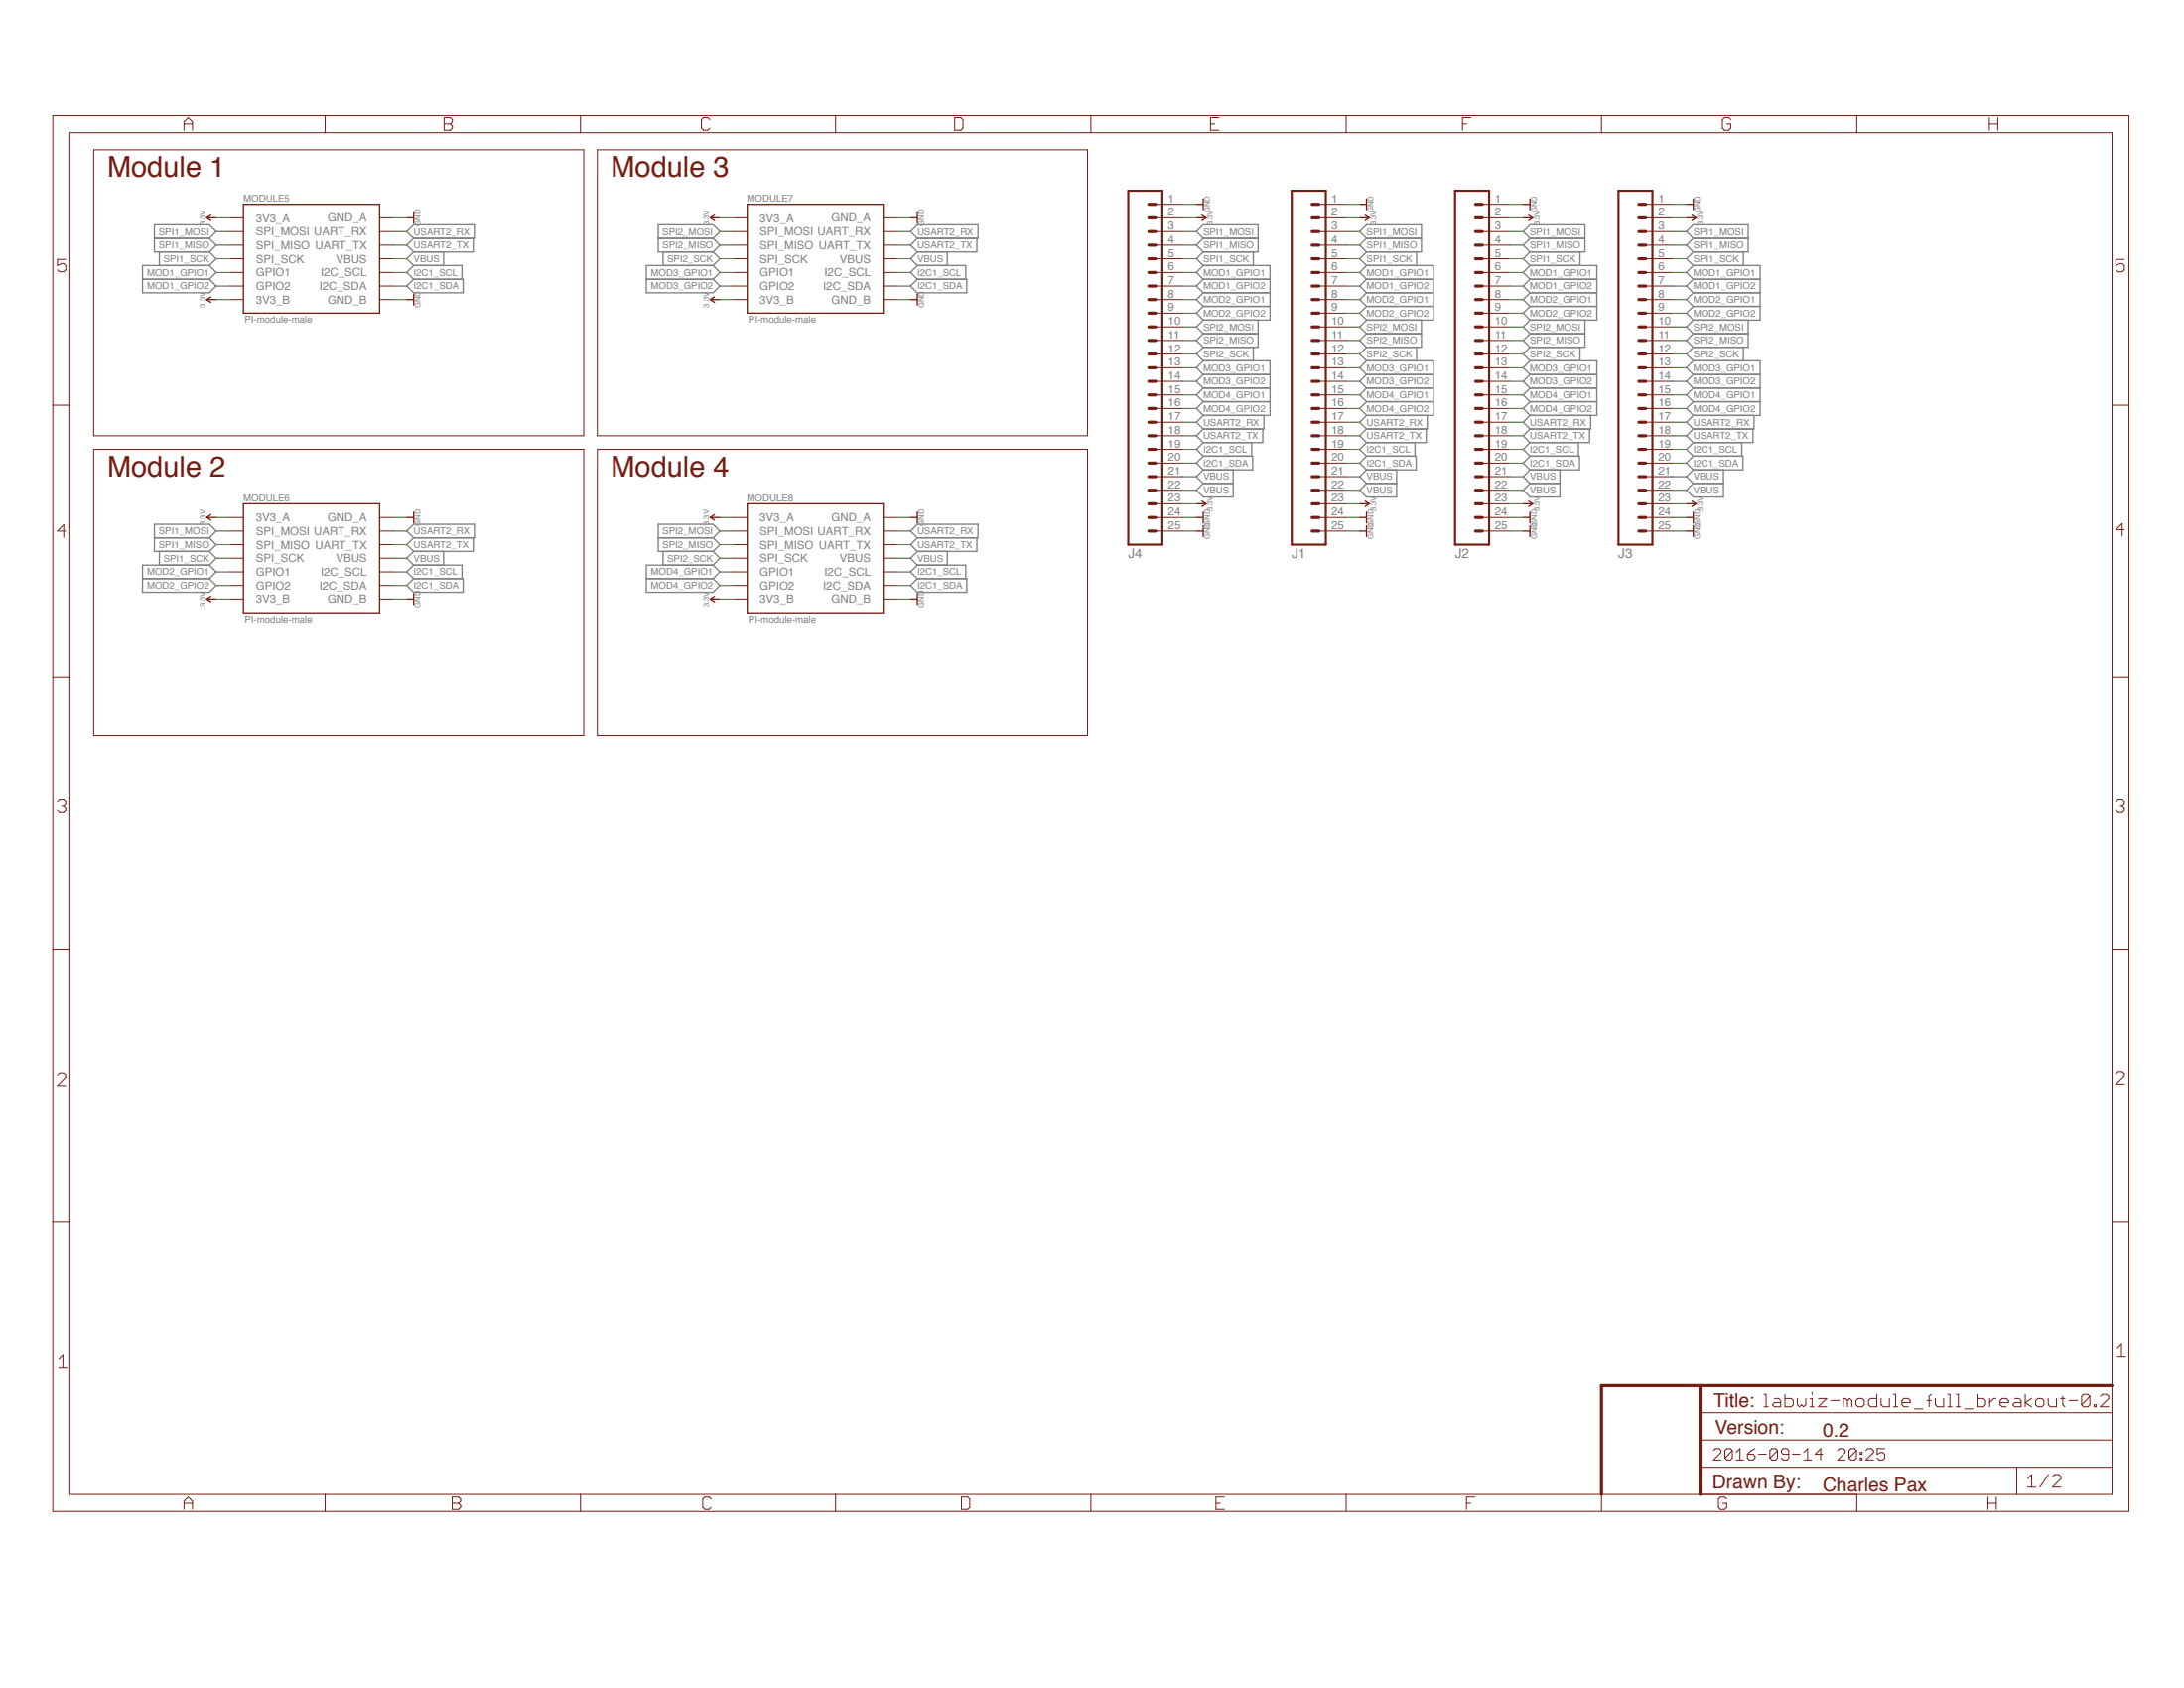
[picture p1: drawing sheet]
<svg xmlns="http://www.w3.org/2000/svg" width="279mm" height="216mm" viewBox="0 0 279 216" stroke-linecap="round" stroke-linejoin="round" font-family="sans-serif">
<g fill="none" stroke="#808080" stroke-width=".17">
<path d="M18.2 35.7h8.6M19.8 30.5h7M20.4 32.2v1.8M26.8 34h-8.6v3.4h8.6l.8-.8-.8-.9M26.8 30.5l.8-.9-.8-.9h-7v3.5h7M26.8 30.5l.8 .9-.8 .8M26.8 34l.8 .8-.8 .9M26.8 32.2l.8 .9-.8 .9M52 29.6l.9-.9h7.8v1.8h-7.8zM52 36.6l.9-.9h6.4v1.7h-6.4zM52.9 34l-.9 .8 .9 .9M52.9 34h6.2v1.7"/>
<path d="M52.9 30.5l-.9 .9 .9 .8M52.9 32.2l-.9 .9 .9 .9M56.8 32.2v1.8M60.5 30.5v1.7h-7.6M82.7 35.7h8.5M84.2 30.5h7M84.8 32.2v1.8M91.2 34h-8.5v3.4h8.5l.9-.8-.9-.9M91.2 30.5l.9-.9-.9-.9h-7v3.5h7M91.2 30.5l.9 .9-.9 .8M91.2 32.2l.9 .9-.9 .9M91.2 34l.9 .8-.9 .9"/>
<path d="M116.5 36.6l.9-.9h6.3v1.7h-6.3zM117.4 28.7h7.7v1.8h-7.7l-.9-.9zM117.4 34h6.2v1.7M117.4 34l-.9 .8 .9 .9M117.4 30.5l-.9 .9 .9 .8M117.4 32.2l-.9 .9 .9 .9M121.2 32.2v1.8M125 30.5v1.7h-7.6M153.9 30.5h7.1M153.9 30.5l-.8-.9 .8-.9h7.1v3.5h-7.1M153.9 30.5l-.8 .9 .8 .8M153.9 37.4l-.8 .9 .8 .9"/>
<path d="M153.9 37.4h8.6M153.9 39.2h8.6M153.9 34h8.6v6.9h-8.6M153.9 35.7h8.6M153.9 35.7l-.8 .9 .8 .8M153.9 34l-.8 .8 .8 .9M153.9 39.2l-.8 .9 .8 .8M153.9 32.2l-.8 .9 .8 .9M160.3 32.2v1.8M174.8 37.4h8.6M174.8 39.2h8.6M174.8 37.4l-.8 .9 .8 .9"/>
<path d="M174.8 34h8.6v6.9h-8.6M174.8 30.5h7M174.8 30.5l-.8-.9 .8-.9h7v3.5h-7M174.8 30.5l-.8 .9 .8 .8M174.8 35.7h8.6M174.8 35.7l-.8 .9 .8 .8M174.8 32.2l-.8 .9 .8 .9M174.8 34l-.8 .8 .8 .9M174.8 39.2l-.8 .9 .8 .8M181.2 32.2v1.8M195.7 37.4h8.6M195.7 39.2h8.6"/>
<path d="M195.7 37.4l-.8 .9 .8 .9M195.7 34h8.6v6.9h-8.6M195.7 30.5h7.1M195.7 30.5l-.8-.9 .8-.9h7.1v3.5h-7.1M195.7 30.5l-.8 .9 .8 .8M195.7 35.7h8.6M195.7 35.7l-.8 .9 .8 .8M195.7 32.2l-.8 .9 .8 .9M195.7 34l-.8 .8 .8 .9M195.7 39.2l-.8 .9 .8 .8M202.1 32.2v1.8M216.6 37.4h8.6"/>
<path d="M216.6 39.2h8.6M216.6 37.4l-.8 .9 .8 .9M216.6 34h8.6v6.9h-8.6M216.6 30.5h7.1M216.6 30.5l-.8-.9 .8-.9h7.1v3.5h-7.1M216.6 30.5l-.8 .9 .8 .8M216.6 35.7h8.6M216.6 32.2l-.8 .9 .8 .9M216.6 34l-.8 .8 .8 .9M216.6 35.7l-.8 .9 .8 .8M216.6 39.2l-.8 .9 .8 .8M223 32.2v1.8"/>
<path d="M153.9 54.9l-.8 .8 .8 .9M153.9 40.9l-.8 .9 .8 .9M153.9 42.7h7.1M153.9 42.7l-.8 .8 .8 .9M153.9 58.3h6.4v1.8h-6.4M153.9 58.3l-.8 .9 .8 .9M153.9 56.6l-.8 .9 .8 .8M153.9 46.1h8.6v7h-8.6M153.9 49.6l-.8 .9 .8 .9M153.9 51.4l-.8 .8 .8 .9M153.9 46.1l-.8 .9 .8 .9M153.9 47.9h8.6"/>
<path d="M153.9 49.6h8.6M153.9 51.4h8.6M153.9 47.9l-.8 .9 .8 .8M153.9 44.4l-.8 .9 .8 .8M153.9 53.1l-.8 .9 .8 .9M160.1 56.6v1.7M160.3 44.4v1.7M161 40.9v3.5h-7.1M161.5 54.9v1.7h-7.6M161.7 53.1v1.8h-7.8M174.8 46.1h8.6v7h-8.6M174.8 49.6l-.8 .9 .8 .9"/>
<path d="M174.8 53.1l-.8 .9 .8 .9M174.8 42.7h7M174.8 40.9l-.8 .9 .8 .9M174.8 42.7l-.8 .8 .8 .9M174.8 44.4l-.8 .9 .8 .8M174.8 47.9h8.6M174.8 46.1l-.8 .9 .8 .9M174.8 49.6h8.6M174.8 51.4h8.6M174.8 54.9l-.8 .8 .8 .9M174.8 51.4l-.8 .8 .8 .9M174.8 47.9l-.8 .9 .8 .8"/>
<path d="M174.8 58.3h6.4v1.8h-6.4M174.8 58.3l-.8 .9 .8 .9M174.8 56.6l-.8 .9 .8 .8M181 56.6v1.7M181.2 44.4v1.7M181.8 40.9v3.5h-7M182.5 54.9v1.7h-7.7M182.6 53.1v1.8h-7.8M195.7 46.1h8.6v7h-8.6M195.7 51.4l-.8 .8 .8 .9M195.7 53.1l-.8 .9 .8 .9M195.7 42.7h7.1"/>
<path d="M195.7 40.9l-.8 .9 .8 .9M195.7 42.7l-.8 .8 .8 .9M195.7 44.4l-.8 .9 .8 .8M195.7 47.9h8.6M195.7 46.1l-.8 .9 .8 .9M195.7 49.6h8.6M195.7 51.4h8.6M195.7 49.6l-.8 .9 .8 .9M195.7 54.9l-.8 .8 .8 .9M195.7 47.9l-.8 .9 .8 .8M195.7 58.3h6.4v1.8h-6.4M195.7 58.3l-.8 .9 .8 .9"/>
<path d="M195.7 56.6l-.8 .9 .8 .8M201.9 56.6v1.7M202.1 44.4v1.7M202.8 40.9v3.5h-7.1M203.4 54.9v1.7h-7.7M203.5 53.1v1.8h-7.8M216.6 58.3l-.8 .9 .8 .9M216.6 58.3h6.4v1.8h-6.4M216.6 56.6l-.8 .9 .8 .8M216.6 46.1h8.6v7h-8.6M216.6 53.1l-.8 .9 .8 .9M216.6 42.7h7.1"/>
<path d="M216.6 40.9l-.8 .9 .8 .9M216.6 42.7l-.8 .8 .8 .9M216.6 44.4l-.8 .9 .8 .8M216.6 47.9h8.6M216.6 46.1l-.8 .9 .8 .9M216.6 49.6h8.6M216.6 51.4h8.6M216.6 49.6l-.8 .9 .8 .9M216.6 54.9l-.8 .8 .8 .9M216.6 51.4l-.8 .8 .8 .9M216.6 47.9l-.8 .9 .8 .8M222.8 56.6v1.7"/>
<path d="M223 44.4v1.7M223.7 40.9v3.5h-7.1M224.3 54.9v1.7h-7.7M224.4 53.1v1.8h-7.8M18.2 74h8.6l.8-.8-.8-.9h-8.6v3.5h8.6l.8-.9-.8-.9M19.8 68.8h7M20.4 70.5v1.8M26.8 68.8l.8-.9-.8-.8h-7v3.4h7M26.8 68.8l.8 .9-.8 .8M26.8 70.5l.8 .9-.8 .9M52 67.9l.9-.8h7.8v1.7h-7.8zM52 74.9l.9-.9h6.4v1.8h-6.4z"/>
<path d="M52.9 72.3h6.2v1.7M52.9 68.8l-.9 .9 .9 .8M52.9 70.5l-.9 .9 .9 .9M52.9 72.3l-.9 .9 .9 .8M56.8 70.5v1.8M60.5 68.8v1.7h-7.6M82.7 74h8.5M84.2 68.8h7M84.8 70.5v1.8M91.2 68.8l.9-.9-.9-.8h-7v3.4h7M91.2 68.8l.9 .9-.9 .8M91.2 70.5l.9 .9-.9 .9"/>
<path d="M91.2 72.3h-8.5v3.5h8.5l.9-.9-.9-.9M91.2 72.3l.9 .9-.9 .8M116.5 67.9l.9-.8h7.7v1.7h-7.7zM117.4 74h6.3v1.8h-6.3l-.9-.9zM117.4 72.3h6.2v1.7M117.4 72.3l-.9 .9 .9 .8M117.4 70.5l-.9 .9 .9 .9M117.4 68.8l-.9 .9 .9 .8M121.2 70.5v1.8M125 68.8v1.7h-7.6M153.9 61.8h3.9M153.9 60.1l-.8 .9 .8 .8"/>
<path d="M157.8 60.1v3.5h-3.9l-.8-.9 .8-.9M174.8 61.8h3.9M174.8 60.1l-.8 .9 .8 .8M178.7 60.1v3.5h-3.9l-.8-.9 .8-.9M195.7 61.8h3.9M195.7 60.1l-.8 .9 .8 .8M199.6 60.1v3.5h-3.9l-.8-.9 .8-.9M216.6 61.8h3.9M216.6 60.1l-.8 .9 .8 .8M220.5 60.1v3.5h-3.9l-.8-.9 .8-.9"/>
</g>
<g fill="none" stroke="#751c10" stroke-width=".13">
<path d="M6.8 14.8h265.6v178.5h-265.6zM8.9 17h261.3v174.1h-261.3zM12 19.2v36.5M12 19.2h62.7v36.5h-62.7M23.5 16.7v-1.1l.6-.5 .5 .5v1.1M23.5 15.9h1.1M41.6 14.8v2.2M56.8 15.9h.8M56.8 15.1h.8l.3 .2v.3l-.3 .3 .3 .2v.3l-.3 .3h-.8zM74.3 14.8v2.2M76.4 19.2h62.7v36.5h-62.7zM90.8 15.3l-.3-.2h-.5l-.3 .2v1.1l.3 .3h.5l.3-.3"/>
<path d="M106.9 14.8v2.2M122.1 15.1h.8l.3 .2v1.1l-.3 .3h-.8zM139.6 14.8v2.2M154.9 15.9h.5M155.9 15.1h-1v1.6h1M172.2 14.8v2.2M187.1 15.9h.5M188.2 15.1h-1.1v1.6M204.9 14.8v2.2M221.4 15.3l-.2-.2h-.6l-.2 .2v1.1l.2 .3h.6l.2-.3v-.5h-.5M237.5 14.8v2.2M254.5 15.1v1.6"/>
<path d="M254.5 15.9h1.1M255.6 15.1v1.6M8.4 33.2h-1v.8l.5-.3h.3l.2 .3v.5l-.2 .3h-.6l-.2-.3M29.4 27.9h1.7M29.4 29.6h1.7M29.4 36.6h1.7M29.4 31.4h1.7M29.4 33.1h1.7M29.4 34.8h1.7M29.4 38.3h1.7M48.6 27.9h1.7M48.6 29.6h1.7"/>
<path d="M48.6 36.6h1.7M48.6 31.4h1.7M48.6 33.1h1.7M48.6 34.8h1.7M48.6 38.3h1.7M93.8 27.9h1.8M93.8 29.6h1.8M93.8 36.6h1.8M93.8 31.4h1.8M93.8 33.1h1.8M93.8 34.8h1.8M93.8 38.3h1.8"/>
<path d="M113 27.9h1.7M113 29.6h1.7M113 36.6h1.7M113 31.4h1.7M113 33.1h1.7M113 34.8h1.7M113 38.3h1.7M147.8 27.9h3.5M147.8 29.6h3.5M147.8 36.6h3.5M147.8 31.4h3.5M147.8 33.1h3.5"/>
<path d="M147.8 34.8h3.5M147.8 38.3h3.5M147.8 26.1h3.5M168.7 27.9h3.5M168.7 29.6h3.5M168.7 36.6h3.5M168.7 31.4h3.5M168.7 33.1h3.5M168.7 34.8h3.5M168.7 38.3h3.5M168.7 26.1h3.5M189.6 27.9h3.5"/>
<path d="M189.6 29.6h3.5M189.6 36.6h3.5M189.6 31.4h3.5M189.6 33.1h3.5M189.6 34.8h3.5M189.6 38.3h3.5M189.6 26.1h3.5M210.5 27.9h3.5M210.5 29.6h3.5M210.5 36.6h3.5M210.5 31.4h3.5M210.5 33.1h3.5"/>
<path d="M210.5 34.8h3.5M210.5 38.3h3.5M210.5 26.1h3.5M271.8 33.2h-1.1v.8l.5-.3h.3l.3 .3v.5l-.3 .3h-.5l-.3-.3M6.8 51.8h2.1M12 57.5h62.7v36.5h-62.7zM76.4 57.5h62.7v36.5h-62.7zM147.8 55.7h3.5M147.8 57.5h3.5M147.8 40.1h3.5M147.8 41.8h3.5M147.8 43.5h3.5"/>
<path d="M147.8 45.3h3.5M147.8 47h3.5M147.8 48.8h3.5M147.8 50.5h3.5M147.8 52.2h3.5M147.8 54h3.5M147.8 59.2h3.5M168.7 55.7h3.5M168.7 57.5h3.5M168.7 40.1h3.5M168.7 41.8h3.5M168.7 43.5h3.5"/>
<path d="M168.7 45.3h3.5M168.7 47h3.5M168.7 48.8h3.5M168.7 50.5h3.5M168.7 52.2h3.5M168.7 54h3.5M168.7 59.2h3.5M189.6 55.7h3.5M189.6 57.5h3.5M189.6 40.1h3.5M189.6 41.8h3.5M189.6 43.5h3.5"/>
<path d="M189.6 45.3h3.5M189.6 47h3.5M189.6 48.8h3.5M189.6 50.5h3.5M189.6 52.2h3.5M189.6 54h3.5M189.6 59.2h3.5M210.5 55.7h3.5M210.5 57.5h3.5M210.5 40.1h3.5M210.5 41.8h3.5M210.5 43.5h3.5"/>
<path d="M210.5 45.3h3.5M210.5 47h3.5M210.5 48.8h3.5M210.5 50.5h3.5M210.5 52.2h3.5M210.5 54h3.5M210.5 59.2h3.5M270.2 51.8h2.2M8.4 67.9h-1l.8-.8v1.6M29.4 67.9h1.7M29.4 66.2h1.7M29.4 74.9h1.7"/>
<path d="M29.4 69.7h1.7M29.4 71.4h1.7M29.4 73.2h1.7M29.4 76.6h1.7M48.6 67.9h1.7M48.6 66.2h1.7M48.6 74.9h1.7M48.6 69.7h1.7M48.6 71.4h1.7M48.6 73.2h1.7M48.6 76.6h1.7M93.8 67.9h1.8"/>
<path d="M93.8 66.2h1.8M93.8 74.9h1.8M93.8 69.7h1.8M93.8 71.4h1.8M93.8 73.2h1.8M93.8 76.6h1.8M113 67.9h1.7M113 66.2h1.7M113 74.9h1.7M113 69.7h1.7M113 71.4h1.7M113 73.2h1.7"/>
<path d="M113 76.6h1.7M147.8 67.9h3.5M147.8 66.2h3.5M147.8 61h3.5M147.8 62.7h3.5M147.8 64.4h3.5M168.7 67.9h3.5M168.7 66.2h3.5M168.7 61h3.5M168.7 62.7h3.5M168.7 64.4h3.5M189.6 67.9h3.5"/>
<path d="M189.6 66.2h3.5M189.6 61h3.5M189.6 62.7h3.5M189.6 64.4h3.5M210.5 67.9h3.5M210.5 66.2h3.5M210.5 61h3.5M210.5 62.7h3.5M210.5 64.4h3.5M271.8 67.8h-1.1l.8-.8v1.6M6.8 86.6h2.1M270.2 86.6h2.2"/>
<path d="M7.4 102.6l.2-.3h.6l.2 .3v.2l-.2 .3M7.9 103.1h.3M8.2 103.1l.2 .3v.2l-.2 .3h-.6l-.2-.3M270.7 102.6l.3-.3h.5l.3 .3v.2l-.3 .3M271.2 103.1h.3M271.5 103.1l.3 .3v.2l-.3 .3h-.5l-.3-.3M6.8 121.5h2.1M7.4 137.6l.2-.3h.6l.2 .3v.2l-1 1.1h1M270.2 121.5h2.2M270.7 137.4l.3-.3h.5l.3 .3v.3l-1.1 1h1.1M6.8 156.3h2.1M270.2 156.3h2.2"/>
<path d="M7.5 173.9l.5-.5v1.6M7.5 175h1.1M225.7 178.3h.2v1.6M225.7 179.9h.5M227 178.9h.5l.3 .2v.8h-.8l-.3-.2 .3-.3h.8M228.4 178.3v1.6h.8l.2-.2v-.6l-.2-.2h-.8M229.9 178.9v.8l.3 .2 .3-.2 .2 .2 .3-.2v-.8M231.5 179.9h.6M231.5 178.9h.3v1M231.8 178.1v.2M232.6 178.9h1.1l-1.1 1h1.1M234.2 179.1h1.1"/>
<path d="M236.4 179.1l-.3-.2h-.3v1M236.4 179.1v.8M236.4 179.1l.2-.2 .3 .2v.8M237.4 179.1l.3-.2h.5l.3 .2v.6l-.3 .2h-.5l-.3-.2zM240.1 178.3v1.6h-.8l-.3-.2v-.6l.3-.2h.8M240.6 178.9v.8l.3 .2h.8v-1M242.2 178.3h.3v1.6M242.2 179.9h.6M243.3 179.4h1.1v-.3l-.3-.2h-.5l-.3 .2v.6l.3 .2h.5M246.5 179.1h.6M247.1 178.3l-.3 .3v1.3M247.6 178.9v.8l.2 .2h.9v-1"/>
<path d="M249.2 178.3h.3v1.6M249.2 179.9h.5M250.3 178.3h.2v1.6M250.3 179.9h.5M252.9 178.3v1.6h.8l.3-.2v-.6l-.3-.2h-.8M254.5 178.9v1M255.3 178.9h-.2l-.6 .5M255.9 179.4h1v-.3l-.2-.2h-.6l-.2 .2v.6l.2 .2h.6M257.8 178.9h.5l.3 .2v.8h-.8l-.3-.2 .3-.3h.8M259.1 178.3v1.6M259.9 178.9l-.8 .5 .8 .5M260.4 179.1l.3-.2h.5l.3 .2v.6l-.3 .2h-.5l-.3-.2z"/>
<path d="M262 178.9v.8l.3 .2h.8v-1M263.6 178.9h.6M263.9 178.6v1.1l.3 .2M264.7 179.1h1.1M267.4 178.6l-.3-.3h-.5l-.3 .3v1.1M267.4 178.6v1.1l-.3 .2h-.5l-.3-.2M267.4 178.6l-1.1 1.1M267.9 179.7h.3v.2h-.3zM268.7 178.6l.3-.3h.5l.3 .3v.3l-1.1 1h1.1M270.9 172.5l.5-.5v1.6M270.9 173.6h1M23.5 193.1v-1.1l.6-.5 .5 .5v1.1"/>
<path d="M23.5 192.3h1.1M41.6 191.1v2.2M57.9 192.3h.8M57.9 191.5h.8l.2 .2v.3l-.2 .3 .2 .2v.3l-.2 .3h-.8zM74.3 191.1v2.2M91 191.7l-.3-.2h-.5l-.3 .2v1.1l.3 .3h.5l.3-.3M106.9 191.1v2.2M123 191.5h.8l.3 .2v1.1l-.3 .3h-.8zM139.6 191.1v2.2M155.6 192.3h.5M156.6 191.5h-1v1.6h1M172.2 191.1v2.2"/>
<path d="M187.6 192.3h.6M188.7 191.5h-1.1v1.6M204.9 191.1v2.2M217.5 187.7h52.7M217.5 184.2h52.7M217.5 180.7h52.7M219.2 185.5l.3-.2h.4l.3 .2v.3l-1 .9h1M220.9 191.7l-.3-.2h-.5l-.3 .2v1.1l.3 .3h.5l.3-.3v-.5h-.5M221.6 185.5v1l-.2 .2h-.5l-.2-.2M221.6 185.5l-.2-.2h-.5l-.2 .2v1M221.6 185.5l-.9 1M222.1 186.7h1"/>
<path d="M222.1 185.8l.5-.5v1.4M223.5 186h.8l.2 .3v.2l-.2 .2h-.5l-.3-.2zM224.5 185.3l-.5 .2-.5 .5M225 186h1M227.4 185.5v1l-.2 .2h-.5l-.3-.2M227.4 185.5l-.2-.2h-.5l-.3 .2v1M227.4 185.5l-1 1M228.8 186h-.7l-.2-.2v-.3l.2-.2h.5l.2 .2v1l-.2 .2h-.5l-.2-.2M229.3 186h1M230.8 186.7h.9M230.8 185.8l.5-.5v1.4M233.2 186h-1l.7-.7v1.4"/>
<path d="M235.1 185.5l.2-.2h.5l.3 .2v.3l-1 .9h1M237.5 185.5v1l-.2 .2h-.5l-.3-.2M237.5 185.5l-.2-.2h-.5l-.3 .2v1M237.5 185.5l-1 1M237.5 191.1v2.2M238 186.5h.2v.2h-.2zM238 185.8h.2v.2h-.2zM238.7 185.5l.2-.2h.5l.3 .2v.3l-1 .9h1M241.1 185.3h-1v.7l.5-.2h.3l.2 .2v.5l-.2 .2h-.5l-.3-.2M244.9 180.2h1.1M251.3 180.2h1.1M254.3 192.3h1.1"/>
<path d="M254.3 191.5v1.6M255.4 191.5v1.6M258 187.7v3.4M259.4 189.1l.5-.5v1.6M259.4 190.2h1M262 188.6l-1 1.6M262.6 188.9l.3-.3h.5l.3 .3v.2l-1.1 1.1h1.1"/>
</g>
<g fill="none" stroke="#751c10" stroke-width=".4">
<path d="M147 29.6h.8M147 27.9h.8M147 26.1h.8M147 33.1h.8M147 31.4h.8M147 34.8h.8M147 36.6h.8M147 38.3h.8M167.9 29.6h.8M167.9 27.9h.8M167.9 26.1h.8M167.9 33.1h.8"/>
<path d="M167.9 31.4h.8M167.9 34.8h.8M167.9 36.6h.8M167.9 38.3h.8M188.8 29.6h.8M188.8 27.9h.8M188.8 26.1h.8M188.8 33.1h.8M188.8 31.4h.8M188.8 34.8h.8M188.8 36.6h.8M188.8 38.3h.8"/>
<path d="M209.7 29.6h.8M209.7 27.9h.8M209.7 26.1h.8M209.7 33.1h.8M209.7 31.4h.8M209.7 34.8h.8M209.7 36.6h.8M209.7 38.3h.8M147 40.1h.8M147 41.8h.8M147 43.5h.8M147 45.3h.8"/>
<path d="M147 47h.8M147 48.8h.8M147 50.5h.8M147 52.2h.8M147 54h.8M147 55.7h.8M147 57.5h.8M147 59.2h.8M167.9 40.1h.8M167.9 41.8h.8M167.9 43.5h.8M167.9 45.3h.8"/>
<path d="M167.9 47h.8M167.9 48.8h.8M167.9 50.5h.8M167.9 52.2h.8M167.9 54h.8M167.9 55.7h.8M167.9 57.5h.8M167.9 59.2h.8M188.8 40.1h.8M188.8 41.8h.8M188.8 43.5h.8M188.8 45.3h.8"/>
<path d="M188.8 47h.8M188.8 48.8h.8M188.8 50.5h.8M188.8 52.2h.8M188.8 54h.8M188.8 55.7h.8M188.8 57.5h.8M188.8 59.2h.8M209.7 40.1h.8M209.7 41.8h.8M209.7 43.5h.8M209.7 45.3h.8"/>
<path d="M209.7 47h.8M209.7 48.8h.8M209.7 50.5h.8M209.7 52.2h.8M209.7 54h.8M209.7 55.7h.8M209.7 57.5h.8M209.7 59.2h.8M147 61h.8M147 62.7h.8M147 64.4h.8M147 66.2h.8"/>
<path d="M147 67.9h.8M167.9 61h.8M167.9 62.7h.8M167.9 64.4h.8M167.9 66.2h.8M167.9 67.9h.8M188.8 61h.8M188.8 62.7h.8M188.8 64.4h.8M188.8 66.2h.8M188.8 67.9h.8M209.7 61h.8"/>
<path d="M209.7 62.7h.8M209.7 64.4h.8M209.7 66.2h.8M209.7 67.9h.8M217.5 177.2v13.9M270.2 177.2h-65.3v13.9"/>
</g>
<g fill="none" stroke="#751c10" stroke-width=".17">
<path d="M26.4 27.9h1.2M26.4 27.9l.6 .3M26.4 38.3l.6 .4M26.4 38.3h1.2M27 27.5l-.6 .4M27 38l-.6 .3M31.1 26.1h17.5v14h-17.5zM52 27.9h.9M52 38.3h.9M52.9 27.2v1.4M52.9 37.6v1.4M90.9 27.9h1.2"/>
<path d="M90.9 27.9l.5 .3M90.9 38.3h1.2M90.9 38.3l.5 .4M91.4 27.5l-.5 .4M91.4 38l-.5 .3M95.6 26.1h17.4v14h-17.4zM116.5 27.9h.9M116.5 38.3h.9M117.4 27.2v1.4M117.4 37.6v1.4M153.1 26.1h.8M153.1 27.9h1.2"/>
<path d="M153.8 27.5l.5 .4M153.9 25.4v1.4M154.3 27.9l-.5 .3M174 26.1h.8M174 27.9h1.2M174.7 27.5l.5 .4M174.8 25.4v1.4M175.2 27.9l-.5 .3M194.9 26.1h.8M194.9 27.9h1.2M195.6 27.5l.5 .4M195.7 25.4v1.4"/>
<path d="M196.1 27.9l-.5 .3M215.8 26.1h.8M215.8 27.9h1.2M216.5 27.5l.5 .4M216.6 25.4v1.4M217 27.9l-.5 .3M26.4 66.2h1.2M26.4 66.2l.6 .3M26.4 76.6l.6 .4M26.4 76.6h1.2M27 65.8l-.6 .4M27 76.3l-.6 .3"/>
<path d="M31.1 64.4h17.5v14h-17.5zM52 66.2h.9M52 76.6h.9M52.9 65.5v1.4M52.9 75.9v1.4M90.9 66.2h1.2M90.9 66.2l.5 .3M90.9 76.6h1.2M90.9 76.6l.5 .4M91.4 65.8l-.5 .4M91.4 76.3l-.5 .3M95.6 64.4h17.4v14h-17.4z"/>
<path d="M116.5 66.2h.9M116.5 76.6h.9M117.4 65.5v1.4M117.4 75.9v1.4M153.1 64.4h1.2M153.1 66.2h.8M153.1 67.9h.8M153.8 64.1l.5 .3M153.9 65.5v1.4M153.9 67.2v1.4M154.3 64.4l-.5 .4M174 64.4h1.2"/>
<path d="M174 66.2h.8M174 67.9h.8M174.7 64.1l.5 .3M174.8 65.5v1.4M174.8 67.2v1.4M175.2 64.4l-.5 .4M194.9 64.4h1.2M194.9 66.2h.8M194.9 67.9h.8M195.6 64.1l.5 .3M195.7 65.5v1.4M195.7 67.2v1.4"/>
<path d="M196.1 64.4l-.5 .4M215.8 64.4h1.2M215.8 66.2h.8M215.8 67.9h.8M216.5 64.1l.5 .3M216.6 65.5v1.4M216.6 67.2v1.4M217 64.4l-.5 .4"/>
</g>
<path d="M144.3 24.4h4.4v45.3h-4.4zM165.3 24.4h4.3v45.3h-4.3zM186.1 24.4h4.4v45.3h-4.4zM207.1 24.4h4.3v45.3h-4.3z" fill="none" stroke="#751c10" stroke-width=".28"/>
<g fill="none" stroke="#387919" stroke-width=".13">
<path d="M27.6 27.9h1.8M27.6 38.3h1.8M27.6 29.6h1.8M27.6 31.4h1.8M27.6 36.6h1.8M27.6 34.8h1.8M27.6 33.1h1.8M50.3 27.9h1.7M50.3 38.3h1.7M50.3 29.6h1.7M50.3 31.4h1.7M50.3 36.6h1.7"/>
<path d="M50.3 34.8h1.7M50.3 33.1h1.7M92.1 27.9h1.7M92.1 38.3h1.7M92.1 29.6h1.7M92.1 31.4h1.7M92.1 36.6h1.7M92.1 34.8h1.7M92.1 33.1h1.7M114.7 27.9h1.8M114.7 38.3h1.8M114.7 29.6h1.8"/>
<path d="M114.7 31.4h1.8M114.7 36.6h1.8M114.7 34.8h1.8M114.7 33.1h1.8M151.3 27.9h1.8M151.3 26.1h1.8M151.3 38.3h1.8M151.3 29.6h1.8M151.3 31.4h1.8M151.3 36.6h1.8M151.3 34.8h1.8M151.3 33.1h1.8"/>
<path d="M172.2 27.9h1.8M172.2 26.1h1.8M172.2 38.3h1.8M172.2 29.6h1.8M172.2 31.4h1.8M172.2 36.6h1.8M172.2 34.8h1.8M172.2 33.1h1.8M193.1 27.9h1.8M193.1 26.1h1.8M193.1 38.3h1.8M193.1 29.6h1.8"/>
<path d="M193.1 31.4h1.8M193.1 36.6h1.8M193.1 34.8h1.8M193.1 33.1h1.8M214 27.9h1.8M214 26.1h1.8M214 38.3h1.8M214 29.6h1.8M214 31.4h1.8M214 36.6h1.8M214 34.8h1.8M214 33.1h1.8"/>
<path d="M151.3 59.2h1.8M151.3 57.5h1.8M151.3 54h1.8M151.3 41.8h1.8M151.3 43.5h1.8M151.3 45.3h1.8M151.3 47h1.8M151.3 50.5h1.8M151.3 55.7h1.8M151.3 40.1h1.8M151.3 52.2h1.8M151.3 48.8h1.8"/>
<path d="M172.2 59.2h1.8M172.2 57.5h1.8M172.2 54h1.8M172.2 41.8h1.8M172.2 43.5h1.8M172.2 45.3h1.8M172.2 47h1.8M172.2 50.5h1.8M172.2 55.7h1.8M172.2 40.1h1.8M172.2 52.2h1.8M172.2 48.8h1.8"/>
<path d="M193.1 59.2h1.8M193.1 57.5h1.8M193.1 54h1.8M193.1 41.8h1.8M193.1 43.5h1.8M193.1 45.3h1.8M193.1 47h1.8M193.1 50.5h1.8M193.1 55.7h1.8M193.1 40.1h1.8M193.1 52.2h1.8M193.1 48.8h1.8"/>
<path d="M214 59.2h1.8M214 57.5h1.8M214 54h1.8M214 41.8h1.8M214 43.5h1.8M214 45.3h1.8M214 47h1.8M214 50.5h1.8M214 55.7h1.8M214 40.1h1.8M214 52.2h1.8M214 48.8h1.8"/>
<path d="M27.6 66.2h1.8M27.6 67.9h1.8M27.6 76.6h1.8M27.6 73.2h1.8M27.6 69.7h1.8M27.6 74.9h1.8M27.6 71.4h1.8M50.3 66.2h1.7M50.3 67.9h1.7M50.3 76.6h1.7M50.3 73.2h1.7M50.3 69.7h1.7"/>
<path d="M50.3 74.9h1.7M50.3 71.4h1.7M92.1 66.2h1.7M92.1 67.9h1.7M92.1 76.6h1.7M92.1 73.2h1.7M92.1 69.7h1.7M92.1 74.9h1.7M92.1 71.4h1.7M114.7 66.2h1.8M114.7 67.9h1.8M114.7 76.6h1.8"/>
<path d="M114.7 73.2h1.8M114.7 69.7h1.8M114.7 74.9h1.8M114.7 71.4h1.8M151.3 66.2h1.8M151.3 67.9h1.8M151.3 64.4h1.8M151.3 62.7h1.8M151.3 61h1.8M172.2 66.2h1.8M172.2 67.9h1.8M172.2 64.4h1.8"/>
<path d="M172.2 62.7h1.8M172.2 61h1.8M193.1 66.2h1.8M193.1 67.9h1.8M193.1 64.4h1.8M193.1 62.7h1.8M193.1 61h1.8M214 66.2h1.8M214 67.9h1.8M214 64.4h1.8M214 62.7h1.8M214 61h1.8"/>
</g>
<g font-size="3.7" fill="#751c10">
<text x="13.7" y="22.6">Module 1</text>
<text x="78.2" y="22.6">Module 3</text>
<text x="13.7" y="61">Module 2</text>
<text x="78.2" y="61">Module 4</text>
</g>
<g font-size="2.5" fill="#751c10">
<text x="219.2" y="179.9">Title:</text>
<text x="219.4" y="183.4">Version:</text>
<text x="233.2" y="183.7">0.2</text>
<text x="219.1" y="190.4">Drawn By:</text>
<text x="233.2" y="190.7">Charles Pax</text>
</g>
<g font-size="1.7" fill="#808080">
<text x="144.3" y="71.4">J4</text>
<text x="165.2" y="71.4">J1</text>
<text x="186.1" y="71.4">J2</text>
<text x="207" y="71.4">J3</text>
</g>
<g font-size="1.5" fill="#808080">
<text x="32.7" y="28.4">3V3_A</text>
<text x="41.9" y="28.4">GND_A</text>
<text x="97.2" y="28.4">3V3_A</text>
<text x="106.4" y="28.4">GND_A</text>
<text x="149.4" y="25.9">1</text>
<text x="149.4" y="27.6">2</text>
<text x="149.4" y="29.4">3</text>
<text x="170.3" y="25.9">1</text>
<text x="170.3" y="27.6">2</text>
<text x="170.3" y="29.4">3</text>
<text x="191.2" y="25.9">1</text>
<text x="191.2" y="27.6">2</text>
<text x="191.2" y="29.4">3</text>
<text x="212.1" y="25.9">1</text>
<text x="212.1" y="27.6">2</text>
<text x="212.1" y="29.4">3</text>
<text x="32.7" y="30.1">SPI_MOSI UART_RX</text>
<text x="32.7" y="31.9">SPI_MISO UART_TX</text>
<text x="32.7" y="33.6">SPI_SCK</text>
<text x="32.7" y="35.4">GPIO1</text>
<text x="41" y="35.3">I2C_SCL</text>
<text x="43" y="33.6">VBUS</text>
<text x="97.2" y="30.1">SPI_MOSI UART_RX</text>
<text x="97.2" y="31.9">SPI_MISO UART_TX</text>
<text x="97.2" y="33.6">SPI_SCK</text>
<text x="97.2" y="35.4">GPIO1</text>
<text x="105.5" y="35.3">I2C_SCL</text>
<text x="107.4" y="33.6">VBUS</text>
<text x="149.4" y="31.1">4</text>
<text x="149.4" y="32.8">5</text>
<text x="149.4" y="34.6">6</text>
<text x="170.3" y="31.1">4</text>
<text x="170.3" y="32.8">5</text>
<text x="170.3" y="34.6">6</text>
<text x="191.2" y="31.1">4</text>
<text x="191.2" y="32.8">5</text>
<text x="191.2" y="34.6">6</text>
<text x="212.1" y="31.1">4</text>
<text x="212.1" y="32.8">5</text>
<text x="212.1" y="34.6">6</text>
<text x="32.7" y="37.1">GPIO2</text>
<text x="32.7" y="38.8">3V3_B</text>
<text x="40.9" y="37.1">I2C_SDA</text>
<text x="41.9" y="38.8">GND_B</text>
<text x="97.2" y="37.1">GPIO2</text>
<text x="97.2" y="38.8">3V3_B</text>
<text x="105.3" y="37.1">I2C_SDA</text>
<text x="106.4" y="38.8">GND_B</text>
<text x="149.4" y="36.3">7</text>
<text x="149.4" y="38.1">8</text>
<text x="149.4" y="39.8">9</text>
<text x="149.4" y="41.6">10</text>
<text x="170.3" y="36.3">7</text>
<text x="170.3" y="38.1">8</text>
<text x="170.3" y="39.8">9</text>
<text x="170.3" y="41.6">10</text>
<text x="191.2" y="36.3">7</text>
<text x="191.2" y="38.1">8</text>
<text x="191.2" y="39.8">9</text>
<text x="191.2" y="41.6">10</text>
<text x="212.1" y="36.3">7</text>
<text x="212.1" y="38.1">8</text>
<text x="212.1" y="39.8">9</text>
<text x="212.1" y="41.6">10</text>
<text x="149.4" y="43.3">11</text>
<text x="149.4" y="45">12</text>
<text x="149.4" y="46.8">13</text>
<text x="170.3" y="43.3">11</text>
<text x="170.3" y="45">12</text>
<text x="170.3" y="46.8">13</text>
<text x="191.2" y="43.3">11</text>
<text x="191.2" y="45">12</text>
<text x="191.2" y="46.8">13</text>
<text x="212.1" y="43.3">11</text>
<text x="212.1" y="45">12</text>
<text x="212.1" y="46.8">13</text>
<text x="149.4" y="48.5">14</text>
<text x="149.4" y="50.3">15</text>
<text x="149.4" y="52">16</text>
<text x="149.4" y="53.7">17</text>
<text x="170.3" y="48.5">14</text>
<text x="170.3" y="50.3">15</text>
<text x="170.3" y="52">16</text>
<text x="170.3" y="53.7">17</text>
<text x="191.2" y="48.5">14</text>
<text x="191.2" y="50.3">15</text>
<text x="191.2" y="52">16</text>
<text x="191.2" y="53.7">17</text>
<text x="212.1" y="48.5">14</text>
<text x="212.1" y="50.3">15</text>
<text x="212.1" y="52">16</text>
<text x="212.1" y="53.7">17</text>
<text x="149.4" y="55.5">18</text>
<text x="149.4" y="57.2">19</text>
<text x="149.4" y="59">20</text>
<text x="170.3" y="55.5">18</text>
<text x="170.3" y="57.2">19</text>
<text x="170.3" y="59">20</text>
<text x="191.2" y="55.5">18</text>
<text x="191.2" y="57.2">19</text>
<text x="191.2" y="59">20</text>
<text x="212.1" y="55.5">18</text>
<text x="212.1" y="57.2">19</text>
<text x="212.1" y="59">20</text>
<text x="149.4" y="60.7">21</text>
<text x="149.4" y="62.5">22</text>
<text x="149.4" y="64.2">23</text>
<text x="149.4" y="65.9">24</text>
<text x="170.3" y="60.7">21</text>
<text x="170.3" y="62.5">22</text>
<text x="170.3" y="64.2">23</text>
<text x="170.3" y="65.9">24</text>
<text x="191.2" y="60.7">21</text>
<text x="191.2" y="62.5">22</text>
<text x="191.2" y="64.2">23</text>
<text x="191.2" y="65.9">24</text>
<text x="212.1" y="60.7">21</text>
<text x="212.1" y="62.5">22</text>
<text x="212.1" y="64.2">23</text>
<text x="212.1" y="65.9">24</text>
<text x="32.7" y="66.7">3V3_A</text>
<text x="32.7" y="68.4">SPI_MOSI UART_RX</text>
<text x="32.7" y="70.2">SPI_MISO UART_TX</text>
<text x="32.7" y="71.9">SPI_SCK</text>
<text x="41.9" y="66.7">GND_A</text>
<text x="43" y="71.9">VBUS</text>
<text x="97.2" y="66.7">3V3_A</text>
<text x="97.2" y="68.4">SPI_MOSI UART_RX</text>
<text x="97.2" y="70.2">SPI_MISO UART_TX</text>
<text x="97.2" y="71.9">SPI_SCK</text>
<text x="106.4" y="66.7">GND_A</text>
<text x="107.4" y="71.9">VBUS</text>
<text x="149.4" y="67.7">25</text>
<text x="170.3" y="67.7">25</text>
<text x="191.2" y="67.7">25</text>
<text x="212.1" y="67.7">25</text>
<text x="32.7" y="73.7">GPIO1</text>
<text x="32.7" y="75.4">GPIO2</text>
<text x="32.7" y="77.2">3V3_B</text>
<text x="40.9" y="75.4">I2C_SDA</text>
<text x="41" y="73.7">I2C_SCL</text>
<text x="41.9" y="77.1">GND_B</text>
<text x="97.2" y="73.7">GPIO1</text>
<text x="97.2" y="75.4">GPIO2</text>
<text x="97.2" y="77.2">3V3_B</text>
<text x="105.3" y="75.4">I2C_SDA</text>
<text x="105.5" y="73.7">I2C_SCL</text>
<text x="106.4" y="77.1">GND_B</text>
</g>
<g font-size="1.2" fill="#808080">
<text x="31.1" y="25.8">MODULE5</text>
<text x="95.6" y="25.8">MODULE7</text>
<text x="18.8" y="35.3">MOD1_GPIO1</text>
<text x="20.3" y="30">SPI1_MOSI</text>
<text x="20.3" y="31.8">SPI1_MISO</text>
<text x="20.9" y="33.5">SPI1_SCK</text>
<text x="52.9" y="35.3">I2C1_SCL</text>
<text x="52.9" y="30">USART2_RX</text>
<text x="52.9" y="31.8">USART2_TX</text>
<text x="52.9" y="33.5">VBUS</text>
<text x="83.2" y="35.3">MOD3_GPIO1</text>
<text x="84.7" y="30">SPI2_MOSI</text>
<text x="84.7" y="31.8">SPI2_MISO</text>
<text x="85.4" y="33.5">SPI2_SCK</text>
<text x="117.3" y="35.3">I2C1_SCL</text>
<text x="117.3" y="30">USART2_RX</text>
<text x="117.3" y="31.8">USART2_TX</text>
<text x="117.3" y="33.5">VBUS</text>
<text x="153.9" y="30">SPI1_MOSI</text>
<text x="153.9" y="31.8">SPI1_MISO</text>
<text x="153.9" y="35.3">MOD1_GPIO1</text>
<text x="153.9" y="33.5">SPI1_SCK</text>
<text x="174.8" y="30">SPI1_MOSI</text>
<text x="174.8" y="31.8">SPI1_MISO</text>
<text x="174.8" y="35.3">MOD1_GPIO1</text>
<text x="174.8" y="33.5">SPI1_SCK</text>
<text x="195.7" y="30">SPI1_MOSI</text>
<text x="195.7" y="31.8">SPI1_MISO</text>
<text x="195.7" y="35.3">MOD1_GPIO1</text>
<text x="195.7" y="33.5">SPI1_SCK</text>
<text x="216.6" y="30">SPI1_MOSI</text>
<text x="216.6" y="31.8">SPI1_MISO</text>
<text x="216.6" y="35.3">MOD1_GPIO1</text>
<text x="216.6" y="33.5">SPI1_SCK</text>
<text x="18.8" y="37">MOD1_GPIO2</text>
<text x="31.3" y="41.3">PI-module-male</text>
<text x="52.9" y="37">I2C1_SDA</text>
<text x="83.2" y="37">MOD3_GPIO2</text>
<text x="95.8" y="41.3">PI-module-male</text>
<text x="117.3" y="37">I2C1_SDA</text>
<text x="153.9" y="38.8">MOD2_GPIO1</text>
<text x="153.9" y="37">MOD1_GPIO2</text>
<text x="153.9" y="40.5">MOD2_GPIO2</text>
<text x="174.8" y="38.8">MOD2_GPIO1</text>
<text x="174.8" y="37">MOD1_GPIO2</text>
<text x="174.8" y="40.5">MOD2_GPIO2</text>
<text x="195.7" y="38.8">MOD2_GPIO1</text>
<text x="195.7" y="37">MOD1_GPIO2</text>
<text x="195.7" y="40.5">MOD2_GPIO2</text>
<text x="216.6" y="38.8">MOD2_GPIO1</text>
<text x="216.6" y="37">MOD1_GPIO2</text>
<text x="216.6" y="40.5">MOD2_GPIO2</text>
<text x="153.9" y="42.2">SPI2_MOSI</text>
<text x="153.9" y="44">SPI2_MISO</text>
<text x="153.9" y="45.7">SPI2_SCK</text>
<text x="153.9" y="47.5">MOD3_GPIO1</text>
<text x="174.8" y="42.2">SPI2_MOSI</text>
<text x="174.8" y="44">SPI2_MISO</text>
<text x="174.8" y="45.7">SPI2_SCK</text>
<text x="174.8" y="47.5">MOD3_GPIO1</text>
<text x="195.7" y="42.2">SPI2_MOSI</text>
<text x="195.7" y="44">SPI2_MISO</text>
<text x="195.7" y="45.7">SPI2_SCK</text>
<text x="195.7" y="47.5">MOD3_GPIO1</text>
<text x="216.6" y="42.2">SPI2_MOSI</text>
<text x="216.6" y="44">SPI2_MISO</text>
<text x="216.6" y="45.7">SPI2_SCK</text>
<text x="216.6" y="47.5">MOD3_GPIO1</text>
<text x="153.9" y="50.9">MOD4_GPIO1</text>
<text x="153.9" y="52.7">MOD4_GPIO2</text>
<text x="153.9" y="49.2">MOD3_GPIO2</text>
<text x="174.8" y="50.9">MOD4_GPIO1</text>
<text x="174.8" y="52.7">MOD4_GPIO2</text>
<text x="174.8" y="49.2">MOD3_GPIO2</text>
<text x="195.7" y="50.9">MOD4_GPIO1</text>
<text x="195.7" y="52.7">MOD4_GPIO2</text>
<text x="195.7" y="49.2">MOD3_GPIO2</text>
<text x="216.6" y="50.9">MOD4_GPIO1</text>
<text x="216.6" y="52.7">MOD4_GPIO2</text>
<text x="216.6" y="49.2">MOD3_GPIO2</text>
<text x="153.9" y="59.6">I2C1_SDA</text>
<text x="153.9" y="57.9">I2C1_SCL</text>
<text x="153.9" y="54.4">USART2_RX</text>
<text x="153.9" y="56.2">USART2_TX</text>
<text x="174.8" y="59.6">I2C1_SDA</text>
<text x="174.8" y="57.9">I2C1_SCL</text>
<text x="174.8" y="54.4">USART2_RX</text>
<text x="174.8" y="56.2">USART2_TX</text>
<text x="195.7" y="59.6">I2C1_SDA</text>
<text x="195.7" y="57.9">I2C1_SCL</text>
<text x="195.7" y="54.4">USART2_RX</text>
<text x="195.7" y="56.2">USART2_TX</text>
<text x="216.6" y="59.6">I2C1_SDA</text>
<text x="216.6" y="57.9">I2C1_SCL</text>
<text x="216.6" y="54.4">USART2_RX</text>
<text x="216.6" y="56.2">USART2_TX</text>
<text x="31.1" y="64.1">MODULE6</text>
<text x="95.6" y="64.1">MODULE8</text>
<text x="153.9" y="63.1">VBUS</text>
<text x="153.9" y="61.4">VBUS</text>
<text x="174.8" y="63.1">VBUS</text>
<text x="174.8" y="61.4">VBUS</text>
<text x="195.7" y="63.1">VBUS</text>
<text x="195.7" y="61.4">VBUS</text>
<text x="216.6" y="63.1">VBUS</text>
<text x="216.6" y="61.4">VBUS</text>
<text x="20.3" y="68.4">SPI1_MOSI</text>
<text x="20.3" y="70.1">SPI1_MISO</text>
<text x="20.9" y="71.8">SPI1_SCK</text>
<text x="52.9" y="68.4">USART2_RX</text>
<text x="52.9" y="70.1">USART2_TX</text>
<text x="52.9" y="71.8">VBUS</text>
<text x="84.7" y="68.4">SPI2_MOSI</text>
<text x="84.7" y="70.1">SPI2_MISO</text>
<text x="85.4" y="71.8">SPI2_SCK</text>
<text x="117.3" y="68.4">USART2_RX</text>
<text x="117.3" y="70.1">USART2_TX</text>
<text x="117.3" y="71.8">VBUS</text>
<text x="18.8" y="73.6">MOD2_GPIO1</text>
<text x="18.8" y="75.3">MOD2_GPIO2</text>
<text x="52.9" y="75.3">I2C1_SDA</text>
<text x="52.9" y="73.6">I2C1_SCL</text>
<text x="83.2" y="73.6">MOD4_GPIO1</text>
<text x="83.2" y="75.3">MOD4_GPIO2</text>
<text x="117.3" y="75.3">I2C1_SDA</text>
<text x="117.3" y="73.6">I2C1_SCL</text>
<text x="31.3" y="79.6">PI-module-male</text>
<text x="95.8" y="79.6">PI-module-male</text>
</g>
<g font-size="1" fill="#808080">
<text x="26.3" y="28.9" transform="rotate(-90 26.3 28.9)">3.3V</text>
<text x="53.8" y="28.9" transform="rotate(-90 53.8 28.9)">GND</text>
<text x="90.7" y="28.9" transform="rotate(-90 90.7 28.9)">3.3V</text>
<text x="118.2" y="28.9" transform="rotate(-90 118.2 28.9)">GND</text>
<text x="154.8" y="27.2" transform="rotate(-90 154.8 27.2)">GND</text>
<text x="155.1" y="28.9" transform="rotate(-90 155.1 28.9)">3.3V</text>
<text x="175.7" y="27.2" transform="rotate(-90 175.7 27.2)">GND</text>
<text x="176" y="28.9" transform="rotate(-90 176 28.9)">3.3V</text>
<text x="196.6" y="27.2" transform="rotate(-90 196.6 27.2)">GND</text>
<text x="196.9" y="28.9" transform="rotate(-90 196.9 28.9)">3.3V</text>
<text x="217.5" y="27.2" transform="rotate(-90 217.5 27.2)">GND</text>
<text x="217.8" y="28.9" transform="rotate(-90 217.8 28.9)">3.3V</text>
<text x="26.3" y="39.3" transform="rotate(-90 26.3 39.3)">3.3V</text>
<text x="53.8" y="39.4" transform="rotate(-90 53.8 39.4)">GND</text>
<text x="90.7" y="39.3" transform="rotate(-90 90.7 39.3)">3.3V</text>
<text x="118.2" y="39.4" transform="rotate(-90 118.2 39.4)">GND</text>
<text x="155.1" y="65.5" transform="rotate(-90 155.1 65.5)">3.3V</text>
<text x="176" y="65.5" transform="rotate(-90 176 65.5)">3.3V</text>
<text x="196.9" y="65.5" transform="rotate(-90 196.9 65.5)">3.3V</text>
<text x="217.8" y="65.5" transform="rotate(-90 217.8 65.5)">3.3V</text>
<text x="26.3" y="67.2" transform="rotate(-90 26.3 67.2)">3.3V</text>
<text x="53.8" y="67.3" transform="rotate(-90 53.8 67.3)">GND</text>
<text x="90.7" y="67.2" transform="rotate(-90 90.7 67.2)">3.3V</text>
<text x="118.2" y="67.3" transform="rotate(-90 118.2 67.3)">GND</text>
<text x="154.8" y="69" transform="rotate(-90 154.8 69)">GNDGND</text>
<text x="175.7" y="69" transform="rotate(-90 175.7 69)">GNDGND</text>
<text x="196.6" y="69" transform="rotate(-90 196.6 69)">GNDGND</text>
<text x="217.5" y="69" transform="rotate(-90 217.5 69)">GNDGND</text>
<text x="26.3" y="77.6" transform="rotate(-90 26.3 77.6)">3.3V</text>
<text x="53.8" y="77.7" transform="rotate(-90 53.8 77.7)">GND</text>
<text x="90.7" y="77.6" transform="rotate(-90 90.7 77.6)">3.3V</text>
<text x="118.2" y="77.7" transform="rotate(-90 118.2 77.7)">GND</text>
</g>
</svg>
